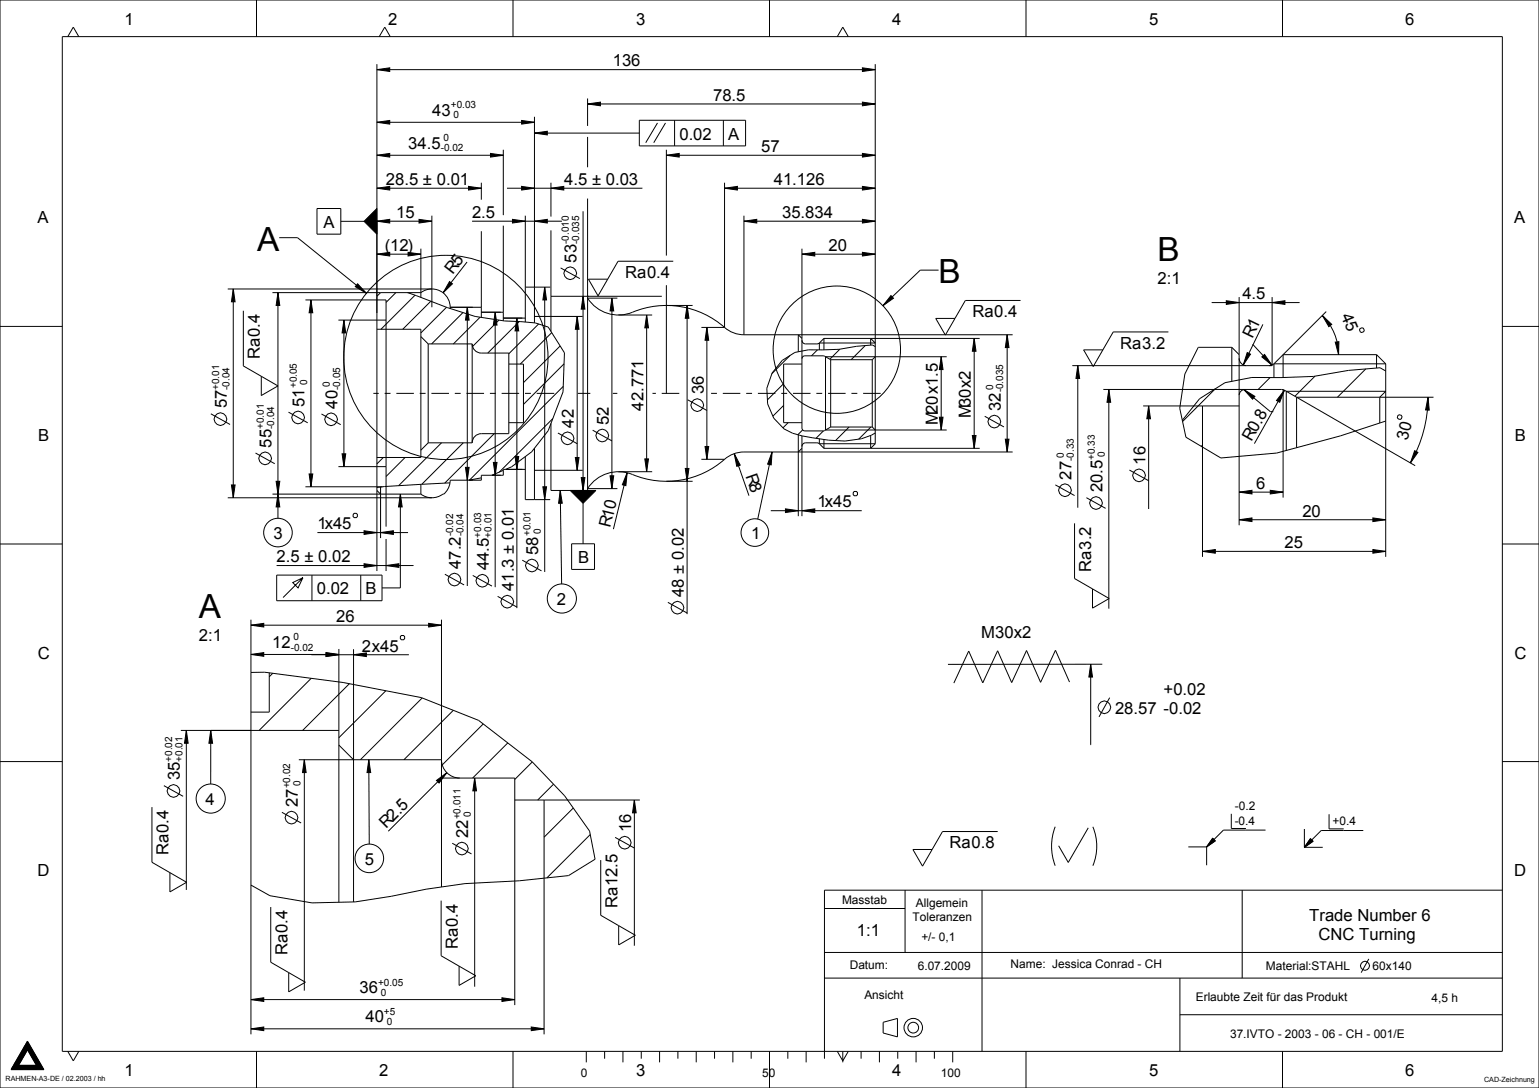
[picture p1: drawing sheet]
<svg xmlns="http://www.w3.org/2000/svg" width="420mm" height="297mm" viewBox="0 0 420 297" stroke-linecap="round" stroke-linejoin="round" font-family="sans-serif">
<g fill="#000">
<path d="M102.9 19l3.5-.5v1zM235.4 18.5l3.5 .5-3.5 .5zM102.9 33.4l3.5-.5v1zM142.4 32.9l3.5 .5-3.5 .5zM145.9 36.3l3.5-.5v1zM160.4 28.4l3.5-.5v1zM235.4 27.9l3.5 .5-3.5 .5zM102.9 51.4l3.5-.5v1zM102.9 42.4l3.5-.5v1zM127.9 50.9l3.5 .5-3.5 .5zM133.9 41.9l3.5 .5-3.5 .5zM142.4 50.9l3.5 .5-3.5 .5z"/>
<path d="M150.4 51.4l3.5-.5v1zM181.9 42.4l3.5-.5v1zM197.7 51.4l3.5-.5v1zM235.4 50.9l3.5 .5-3.5 .5zM235.4 41.9l3.5 .5-3.5 .5zM63.7 78.9l.5 3.5h-1zM75.9 79.9l.5 3.5h-1zM102.9 69.4l3.5-.5v1zM102.9 60.4l3.5-.5v1zM111.4 68.9l3.5 .5-3.5 .5zM114.4 59.9l3.5 .5-3.5 .5zM122.7 76.9l.8 .6-2.6 2.4z"/>
<path d="M139.9 59.9l3.5 .5-3.5 .5zM145.9 60.4l3.5-.5v1zM148.7 78.4l.5 3.5h-1zM203 60.4l3.5-.5v1zM218.9 69.4l3.5-.5v1zM235.4 59.9l3.5 .5-3.5 .5zM235.4 68.9l3.5 .5-3.5 .5zM84.9 81.9l.5 3.5h-1zM93.9 87.4l.5 3.5h-1zM127.5 83.9l.5 3.5h-1zM135.1 85.2l.5 3.5h-1zM141.1 86.8l.5 3.5h-1z"/>
<path d="M157.5 86.4l.5 3.5h-1zM159.1 80.9l.5 3.5h-1zM167 81.4l.5 3.5h-1zM176.5 86l.5 3.5h-1zM187.5 83.4l.5 3.5h-1zM192.9 89.4l.5 3.5h-1zM256.9 97.4l.5 3.5h-1zM265.9 92.4l.5 3.5h-1zM274.9 91.4l.5 3.5h-1zM294.1 99.8l.5 3.5h-1zM334.7 82.1l3.5 .5-3.5 .5zM340.4 96.2l.9 .5-2 2.9z"/>
<path d="M347.2 82.6l3.5-.5v1zM360.9 86.1l2.5 2.4-.8 .7zM364.4 93.4l1-.1-.1 3.5zM256.4 113.9h1l-.5 3.5zM302.6 106.3l.5 3.5h-1zM313.5 110.8l.5 3.5h-1zM350.5 106.5l-1.3 3.3-.8-.5zM389.7 108.4l.3 3.6-1-.1zM63.2 132.4h1l-.5 3.5zM75.4 131.4h1l-.5 3.5zM84.4 129.4h1l-.5 3.5zM93.4 123.9h1l-.5 3.5z"/>
<path d="M109.3 134.9l.5 3.5h-1zM127 127.6h1l-.5 3.5zM134.6 126.2h1l-.5 3.5zM140.6 124.6h1l-.5 3.5zM148.2 132.9h1l-.5 3.5zM155.6 133.9h7l-3.5 3.5zM157 124.9h1l-.5 3.5zM158.6 130.4h1l-.5 3.5zM166.5 129.9h1l-.5 3.5zM171.1 129.1l-.3 3.5-1-.3zM176 125.3h1l-.5 3.5zM187 127.9h1l-.5 3.5z"/>
<path d="M192.4 121.9h1l-.5 3.5zM200.4 123.8l1.6 3.2-.9 .3zM214.4 138.9l3.5 .5-3.5 .5zM218.9 139.4l3.5-.5v1zM265.4 118.9h1l-.5 3.5zM274.4 119.9h1l-.5 3.5zM338.2 134.3l3.5-.5v1zM346.7 133.8l3.5 .5-3.5 .5zM386.1 123l.9 .5-2.1 2.9zM99.4 144.9l3.5 .5-3.5 .5zM99.4 153.9l3.5 .5-3.5 .5zM103.9 145.4l3.5-.5v1z"/>
<path d="M105.4 154.4l3.5-.5v1zM328.2 150.5l3.5-.5v1zM338.2 141.9l3.5-.5v1zM374.7 141.4l3.5 .5-3.5 .5zM374.7 150l3.5 .5-3.5 .5zM68.5 178.7l3.5-.5v1zM68.5 170.7l3.5-.5v1zM89 178.2l3.5 .5-3.5 .5zM96.5 178.7l3.5-.5v1zM117 170.2l3.5 .5-3.5 .5zM50.9 199.4l.4 3.5h-1zM83.1 207.4l.5 3.5h-1z"/>
<path d="M119.1 213l2.8-2.1-2.1 2.9zM129.5 212.4l.5 3.5h-1zM173.1 218.4l.5 3.5h-1zM330.9 228.8l.7 .7-2.3 1.7zM357.6 228.9l.7 .8-2.3 1.6zM68.5 272.9l3.5-.5v1zM137 272.4l3.5 .5-3.5 .5zM68.5 280.8l3.5-.5v1zM145 280.3l3.5 .5-3.5 .5z"/>
</g>
<g fill="none" stroke="#000" stroke-width=".27">
<path d="M0 0h420v297h-420zM70 0v10M140 0v10M210 0v10M280 0v10M350 0v10M17 10h393v277h-393zM18.5 10l1.5-2.6 1.5 2.6M102.9 19l3.5-.5v1zM102.9 17.5v138.4M102.9 19h136M103.5 10l1.5-2.6 1.5 2.6"/>
<path d="M228.5 10l1.5-2.6 1.5 2.6M235.4 18.5l3.5 .5-3.5 .5zM238.9 17.5v103.6M102.9 33.4l3.5-.5v1zM102.9 33.4h43M142.4 32.9l3.5 .5-3.5 .5zM145.9 36.3l3.5-.5v1zM145.9 31.9v56.2M145.9 36.3h28.6M160.4 28.4l3.5-.5v1zM160.4 26.9v7.5M160.4 37.4v8.3"/>
<path d="M160.4 28.4h78.5M174.5 32.8h29v7h-29zM179.4 33.6l-3.2 5.4M181.6 33.6l-3.2 5.4M184.1 32.8v7M197.4 32.8v7M235.4 27.9l3.5 .5-3.5 .5zM102.9 51.4l3.5-.5v1zM102.9 42.4l3.5-.5v1zM102.9 51.4h28.5M102.9 42.4h34.5M114.4 59.9l3.5 .5-3.5 .5z"/>
<path d="M117.9 58.9v25M127.9 50.9l3.5 .5-3.5 .5zM131.4 49.9v4.6M133.9 41.9l3.5 .5-3.5 .5zM137.4 40.9v17.8M138.4 51.4h36.9M139.9 59.9l3.5 .5-3.5 .5zM142.4 50.9l3.5 .5-3.5 .5zM143.4 58.9v29M150.4 51.4l3.5-.5v1zM150.4 49.9v9.2M159.1 57.7v76.2"/>
<path d="M160.4 54.2v79.7M181.9 42.4l3.5-.5v1zM181.9 40.9v28.9M181.9 42.4h57M197.7 51.4l3.5-.5v1zM197.7 49.9v39.5M197.7 51.4h41.2M203 58.9v32.5M235.4 41.9l3.5 .5-3.5 .5zM235.4 59.9l3.5 .5-3.5 .5zM235.4 50.9l3.5 .5-3.5 .5zM62.2 78.9h55.7"/>
<path d="M63.7 78.9l.5 3.5h-1zM63.7 78.9v57M74.4 79.9h40.5a5 5 0 0 1 6 0M75.9 79.9l.5 3.5h-1zM75.9 79.9v55M102.9 69.4l3.5-.5v1zM102.9 60.4l3.5-.5v1zM102.9 69.4h12M102.9 60.4h15M103.9 79.9l-1 1M108 79.9l-2.6 2.7M111.2 79.9l10.8 4.1 7.7 2.4 8 1.2 8.4 .5 3.5 1.2 4.4 7-.3 10.7-4.1 10.6-4.5 5.8-5.5 4-1.6 .7"/>
<path d="M111.4 68.9l3.5 .5-3.5 .5zM114.9 67.9v13.3M122.7 76.9l.8 .6-2.6 2.4zM127.5 71.5l-6.6 8.4M128.8 60.4h24.6M131.4 63.1v20.8M137.4 61.6v23.6M143.4 78.4h6.8M145.9 60.4l3.5-.5v1zM148.7 78.4l.5 3.5h-1zM148.7 78.4v77.7M150.4 62.9v27.6"/>
<path d="M153 73.1l5.2 3M181.9 77.8v29.6M183.7 71.3h-15l-5.5 9.5-2.6-4.6h5.2M203 60.4l3.5-.5v1zM203 60.4h35.9M218.9 69.4l3.5-.5v1zM218.9 67.9v48.9a.8 .8 0 0 0 .8 .8h5.1l1.9-1M218.9 69.4h20M235.4 68.9l3.5 .5-3.5 .5zM0 89.1h17M66.4 84.8v15.1l9.5 5.4-4.6 2.7v-5.3M83.4 81.9h22v61.9"/>
<path d="M84.9 81.9l.5 3.5h-1zM84.9 81.9v51M92.4 87.4h13M93.9 87.4l.5 3.5h-1zM93.9 87.4v40M102.9 89.9h12v35h-12M113.3 80.6l-9.3 9.3M114.9 91.9l2 2M116.9 93.9v27M116.9 93.9h12M117.6 82.2l-7.7 7.7M121.9 83.9l-7 7"/>
<path d="M122.9 83.9h6.1M126.3 85.3l-8.5 8.6M127.5 83.9l.5 3.5h-1zM127.5 83.9v76.1M128.9 93.9a2.5 2.5 0 0 0 2.5 2.5h7.5v22h-7.5a2.5 2.5 0 0 0-2.5 2.5M128.9 93.9v27M131 86.6l-7.3 7.3M131.4 85.2h5.2M135.1 85.2l.5 3.5h-1zM135.1 85.2v75.1M136.2 87.4l-7.2 7.2M137.4 86.8h5.2"/>
<path d="M138.9 99.4h4v16h-4M141.1 86.8l.5 3.5h-1zM141.1 86.8v79.2M141.7 87.8l-8.6 8.6M145.9 86.4h13.1M147 88.4l-8.1 8.2M150.4 80.9h30.2M150.6 90.8l-8.6 8.6M152.9 94.4l-10 10.1M153.9 99.3l-11 11.1M157.5 86.4l.5 3.5h-1zM157.5 86.4v42"/>
<path d="M159.1 80.9l.5 3.5h-1zM167 81.4l.5 3.5h-1zM167 81.4v52M168.5 81.4h-8.1a10 10 0 0 0 12.2 3.8 24 24 0 0 1 25.1 4.2M168.8 86h9.2M176.5 86l.5 3.5h-1zM176.5 86v42.8M181.9 83.4h7.1M187.5 83.4l.5 3.5h-1zM187.5 83.4v84.2M191.4 89.4h6.3M192.9 89.4l.5 3.5h-1z"/>
<path d="M192.9 89.4v36M197.7 89.4a8 8 0 0 0 5.3 2M203 91.4h73.4M215.6 97l-4.9 5M218.9 92.4l-1-1v4.6M218.9 97.9a.8 .8 0 0 1 .8-.8l5.1 .1 1.9 1M218.9 99.4h-5v16h5M223.1 95.5l-1.6 1.6M224.9 92.4l-1.7 1.4-3.3 .1a1 1 0 0 1-1-1M224.9 92.4h42.5M224.9 92.4v3.1M226.7 98.2h11.3"/>
<path d="M226.7 98.2v18.4M229.2 95.3l-2.7 2.8M236.1 94.3l-3.8 3.9M237.6 94.2v-1.8l1.3 1.2h-15.3v1.9M238 98.2v18.4M238.9 94.6l-.8-.4-4.3 .3-4.8 .9-8.4 .1a12.1 12.1 0 0 0-10.8 8.5 12.1 12.1 0 0 0 4.2 13.1l2.3 1.2a58.1 58.1 0 0 0 14.3 2.1l4.5-.6 2.7-1 1.1-.6M238.9 97.4l-.9 .8M256.9 97.4l.5 3.5h-1zM256.9 97.4v20M258.4 97.4h-33.1v20h33.1M265.9 92.4l.5 3.5h-1zM265.9 92.4v30"/>
<path d="M274.9 91.4l.5 3.5h-1zM274.9 91.4v32M278.5 82h-15.1l-5.4 9.5-2.6-4.6h5.2M294.1 99.8l.5 3.5h-1zM294.1 99.8v38.8M318.9 90.6h-15.1l-5.5 9.5-2.6-4.6h5.3M330.7 82.6h24M334.7 82.1l3.5 .5-3.5 .5zM336.2 94.8h-9.2l-3.7 7.3-1.3 9.3 1.6 8 9.6 5.6 15.2-1.3 17.4-4.7 12.4-4.1M336.2 94.8v9.3M336.2 94.8l2 2M338.2 97.8a2 2 0 0 0 2 2"/>
<path d="M338.2 81.1v62.3M340.4 96.2l.9 .5-2 2.9zM344.7 88.5l-5.4 11.1M347.2 82.6l3.5-.5v1zM347.2 81.1v18.7h-54.6M360.9 86.1l2.5 2.4-.8 .7zM360.9 86.1a15.1 15.1 0 0 1 4.4 10.7M361.9 85.1l-14.1 14.1-.7 .5-.8 .1M364.4 93.4l1-.1-.1 3.5zM371.2 89.7l.5-.2 .4 .1 .2 .6-.1 .3-.6 .3-.4-.2-.2-.5zM375.7 96.8h-25.5v6.3M375.7 96.8l2.5 2.5"/>
<path d="M375.7 96.8v3.7M378.2 99.3h-30.5v3.8M378.2 99.3v52.7M410 89.1h10M57.5 113l5.3 2.9M78.7 112.5l5.3 2.9M87.7 113l5.3 2.9M134.9 118.4l-13.5 13.5M150.4 115.6v18.3h10.2M150.9 114.3l-14.6 14.6M152.3 118.2l5.2 2.9M153.7 105.5l-25.5 25.5"/>
<path d="M161.7 117.4l5.3 3M187.7 109.1l5.2 2.9M213.9 104.7l-4.5 4.5M213.9 110.7l-3 2.9M215.1 115.4l-1.4 1.4M217.9 118.7v22.2M218.9 119v21.9M219.1 117.4l-1.4 1.3M223.6 119.8v1.3h15.3M224.7 117.6l-2 2M224.9 120v2.4M226.7 116.6h11.3"/>
<path d="M231.7 116.6l-3.7 3.7M237.6 118.9v3.5l1.3-1.3M237.7 116.6l-3.4 3.3M238 116.6l.9 .8M256.4 113.9h1l-.5 3.5zM265.4 118.9h1l-.5 3.5zM268.7 113.6l5.3 2.9M274.4 119.9h1l-.5 3.5zM301.1 106.3h48.6l.8 .2M302.6 106.3l.5 3.5h-1zM302.6 106.3v59.9M312 110.8h26.2"/>
<path d="M313.5 110.8l.5 3.5h-1zM313.5 110.8v28.2M328.2 110.8v41.2M331.7 106.1l-9 9M339.8 106.3a1.6 1.6 0 0 0-1.6 1.6M346.6 103.1l-3.2 3.2M350.2 106.3v29.5M350.5 106.5l-1.3 3.3-.8-.5zM350.5 106.5l-8.2 14.6M350.5 106.5l35.7 20.6M358.9 102.7l-5.5 5.5M372.7 100.7l-7.7 7.7"/>
<path d="M376.5 115.5v-7.1l1.7-1.6h-27.2v16.2M378.2 101.3l-1.6-.9-8.6 .7-9.5 1.7-8.9 .3-8-.1-7.3 1.5-6.9 4.3-4.7 5.9M381.5 113.4l.3-.2 .6 .2 .2 .3-.1 .6-.4 .2-.6-.2-.2-.3zM389.7 108.4l.3 3.6-1-.1zM389.7 108.4a35.9 35.9 0 0 1-4.8 18M391.2 108.4h-37.4v13.8M62.2 135.9h55.7M63.2 132.4h1l-.5 3.5zM69.7 123.7l5.3 2.9M74.4 134.9h40.5M75.4 131.4h1l-.5 3.5zM83.4 132.9h21"/>
<path d="M84.4 129.4h1l-.5 3.5zM92.4 127.4h13M93.4 123.9h1l-.5 3.5zM102.9 133.9l1 1M103.9 132.9v14M104.6 124.9l-1.7 1.7M109.3 134.9l.5 3.5h-1zM109.3 134.9v25.6h-5M110.5 124.9l-5.1 5.2M114.9 134.9a5 5 0 0 0 6 0h.2M114.9 132.2v2.7M116.9 120.9l-2 2"/>
<path d="M116.9 120.9h12M120.5 120.9l-11.7 11.7M126.4 120.9l-11.3 11.3M127 127.6h1l-.5 3.5zM129 131.1h-6.1l-.1 .7-19.9 1.3M134.6 126.2h1l-.5 3.5zM136.6 129.7h-5.2v.7l-3.5 .7M140.6 124.6h1l-.5 3.5zM142.6 128.1h-5.2v.3l-3.2 1.3M143.4 124.6v11.8h6.8M145.9 122.4v14M145.9 128.4h13.1"/>
<path d="M148.2 132.9h1l-.5 3.5zM155.6 133.9h7l-3.5 3.5zM157 124.9h1l-.5 3.5zM158.6 130.4h1l-.5 3.5zM159.1 137.4v11M166.5 129.9h1l-.5 3.5zM168.8 128.8h9.2M171.1 129.1l-.3 3.5-1-.3zM171.1 129.1l-3.7 15.3M176 125.3h1l-.5 3.5zM181.9 131.4h7.1M187 127.9h1l-.5 3.5z"/>
<path d="M191.4 125.4h6.3M192.4 121.9h1l-.5 3.5zM197.7 125.4a24.3 24.3 0 0 1-26.2 3.7 10 10 0 0 0-11.1 4.3h8.1M200.4 123.8l1.6 3.2-.9 .3zM200.4 123.8l4 11.5M210.4 139.4h24.8M214.4 138.9l3.5 .5-3.5 .5zM218.9 121.9a1 1 0 0 1 1-1h3.3l1.7 1.5M218.9 122.4l-1 1M218.9 139.4l3.5-.5v1zM224.9 122.4h42.5M232.8 134.4l.3-.2h.6l.3 .2v.6l-.3 .3h-.6l-.3-.3z"/>
<path d="M276.4 123.4h-73.4a8 8 0 0 0-5.3 2M288 132.4l5.3 2.9M296.5 135.9l5.2 2.9M308.2 128.3l5.3 2.9M328.2 121.5l-.4 .3M338.2 134.3l3.5-.5v1zM338.2 134.3h12M346.7 133.8l3.5 .5-3.5 .5zM386.1 123l.9 .5-2.1 2.9zM0 148.5h17M75.5 154.4h37.4M75.5 157h28.8v7h-28.8z"/>
<path d="M82.7 157.7l-2.8 1.3 1.4 1.5 1.4-2.8-5.4 5.4M85.1 157v7M86.6 145.4h24.8M96.7 140.1h.5l.3 .3v.6l-.3 .3h-.5l-.3-.3v-.6zM98.4 157v7M99.4 144.9l3.5 .5-3.5 .5zM99.4 153.9l3.5 .5-3.5 .5zM103.9 145.4l3.5-.5v1zM105.4 154.4l3.5-.5v1zM105.4 147.1v8.8M121.4 156.8l5.3 2.9M129 157.1l5.3 2.9"/>
<path d="M142.5 152.9l5.3 2.9M156 148.4h6.2v7h-6.2zM293.2 142.9v15l9.5 5.5-4.6 2.6v-5.2M328.2 150.5l3.5-.5v1zM328.2 150.5h50M338.2 141.9l3.5-.5v1zM338.2 141.9h40M374.7 141.4l3.5 .5-3.5 .5zM374.7 150l3.5 .5-3.5 .5zM410 148.5h10M68.5 178.7l3.5-.5v1zM68.5 170.7l3.5-.5v1z"/>
<path d="M68.5 169.2v113.1M68.5 178.7h24M68.5 170.7h52M85 178.7h26.6M89 178.2l3.5 .5-3.5 .5zM92.5 177.2v69.1M96.5 178.7l3.5-.5v1zM96.5 177.2v69M109.3 173.8l.2-.3h.6l.3 .3v.6l-.3 .2h-.6l-.2-.2zM117 170.2l3.5 .5-3.5 .5zM120.5 169.2v72.9M135.8 162.8l5.3 2.9"/>
<path d="M182.3 164.4l5.2 2.9M49.4 199.4h43.1M50.9 199.4l.4 3.5h-1zM50.9 199.4v43.5M68.5 183.6l3.7-.1 21.4 2.8 21.4 4.1 15.6 6.2 14.6 11.3 8.9 9.3 6.8 9.7 1.5 7.7-7.2 4.4-13.5 1.4-14.8 .8-10.6 1.5-9.5 2-9.8 1.5-11.9 .3-11.4-2-5.2-2.9M73.5 183.7v10.7h-5M74.4 183.8l-.9 .9M84.9 185.2l-14.2 14.2M95.3 186.6l-12.7 12.8M105.3 188.6l-12.8 12.8M115.2 190.5l-16.9 16.9M123.7 193.9l-13.5 13.5"/>
<path d="M131.9 197.6l-11.2 11.2M291.9 186.2l-3.9-8.7-4 8.8-3.9-8.7-4 8.7-3.8-8.6-4.1 8.7-3.8-8.7-4.1 8.8M300.8 181.3l-42.1 .1M0 207.9h17M44.7 214.5l5.3 2.9M81.6 207.4h38.9a5 5 0 0 0 5 5M83.1 207.4l.5 3.5h-1zM83.1 207.4v63M92.5 203.4l4 4M119.1 213l2.8-2.1-2.1 2.9zM120.5 212.4h20v62M121.9 210.9l-15.9 16"/>
<path d="M129.5 212.4l.5 3.5h-1zM129.5 212.4v56.9M138.6 202.8l-9.6 9.6M140.5 218.4h34.1M145.3 208l-4.8 4.8M148.5 218.4v63.9M151.1 214.1l-4.4 4.3M173.1 218.4l.5 3.5h-1zM173.1 218.4v39.8M410 207.9h10M41.5 220.3v15.1l9.4 5.4-4.5 2.7v-5.3M76.9 221.7l5.3 3"/>
<path d="M123.4 230.2l5.3 2.9M156.4 220.6l-7.9 7.9M161.1 227.8l-11.8 11.8M163.9 234.8v15.1l9.5 5.4-4.6 2.6v-5.2M167.9 228.6l5.2 2.9M272.3 227h-15.1l-5.4 9.4-2.7-4.5h5.3M288 225.7a14.8 14.8 0 0 0 0 10.6M297 226l-5.5 9.4-2.6-4.5M298.2 225.7a13.8 13.8 0 0 1 0 10.6M324.3 231.2h5M329.3 231.2v5M330.9 228.8l.7 .7-2.3 1.7z"/>
<path d="M336 222.2v4h4M345.4 226.6h-11.5l-4.6 4.6M356 231.3h5M356 226.3v5M357.6 228.9l.7 .8-2.3 1.6zM362.7 222.3v4h4M372 226.7h-11.4l-4.6 4.6M73.9 247.6v15.1l4.9 2.8M120.4 245.8v15.1l9.4 5.5-4.5 2.6v-5.3M225 260h185M225 248h22M247 243v17"/>
<path d="M268 243v44M339 243v24M410 243h-185v46M68.5 272.9l3.5-.5v1zM68.5 272.9h72M78.8 265.5l4.5 2.6-4.5 2.7zM137 272.4l3.5 .5-3.5 .5zM225 267h185M241 279.1l3.9-1.1v5l-3.9-1zM322 277h88M322 267v20M373.6 261.8l-2.1 3.7"/>
<path d="M5.1 290.8l-1.2 1.2M5.2 290.6l-1.4 1.4M5.3 290.8l-1.2 1.2M5.4 290.3l-1.7 1.7M5.4 290.8l-1.2 1.2M5.6 290l-2.1 2M5.6 290.8l-1.2 1.2M5.7 290.8l-1.2 1.2M5.8 289.6l-2.4 2.4M5.9 290.8l-1.2 1.2M5.9 289.3l-2.7 2.7M6 290.8l-1.2 1.2"/>
<path d="M6.1 290.8l-1.2 1.2M6.1 289l-3 3M6.3 290.8l-1.2 1.2M6.3 288.6l-3.2 3.3M6.4 290.8l-1.2 1.2M6.5 288.3l-3.3 3.3M6.6 290.8l-1.2 1.2M6.7 290.8l-1.2 1.2M6.7 288l-3.3 3.2M6.8 290.8l-1.2 1.2M6.9 287.6l-3.3 3.3M7 290.8l-1.2 1.2"/>
<path d="M7.1 287.3l-3.3 3.3M7.1 290.8l-1.2 1.2M7.3 290.8l-1.2 1.2M7.3 287l-3.3 3.2M7.4 290.8l-1.2 1.2M7.5 286.6l2.4 4.2h-4.8zM7.5 284.2l4.5 7.8h-9zM7.6 284.3l-.3 .2M7.6 290.8l-1.2 1.2M7.6 284.4l-.5 .5M7.7 284.5l-.8 .7M7.7 290.8l-1.2 1.2"/>
<path d="M7.7 284.6l-1 .9M7.8 284.7l-1.3 1.2M7.8 284.7l-1.5 1.5M7.8 290.8l-1.2 1.2M7.9 284.8l-1.8 1.7M7.9 284.9l-1.9 2M8 285l-2.2 2.2M8 290.8l-1.2 1.2M8 285.1l-2.4 2.5M8.1 285.2l-2.7 2.7M8.1 290.8l-1.2 1.2M8.1 285.3l-2.9 2.9"/>
<path d="M8.2 285.4l-3.2 3.2M8.2 285.5l-3.4 3.4M8.3 290.8l-1.2 1.2M8.3 285.6l-3.7 3.6M8.3 285.6l-3.9 4M8.4 285.7l-4.2 4.2M8.4 290.8l-1.2 1.2M8.4 285.8l-.8 .9M8.5 285.9l-.9 .9M8.5 286l-.8 .9M8.5 290.8l-1.2 1.2M8.6 286.1l-.9 .9"/>
<path d="M8.6 286.2l-.8 .9M8.7 290.8l-1.2 1.2M8.7 286.3l-.9 .8M8.7 286.4l-.8 .8M8.8 286.4l-.9 .9M8.8 290.8l-1.2 1.2M8.8 286.5l-.8 .9M8.9 286.6l-.9 .9M8.9 286.7l-.8 .9M9 290.8l-1.2 1.2M9 286.8l-.9 .9M9.1 286.9l-.9 .9"/>
<path d="M9.1 287l-.9 .9M9.1 290.8l-1.2 1.2M9.2 287.1l-.9 .9M9.2 287.2l-.9 .8M9.2 290.8l-1.2 1.2M9.3 287.3l-.9 .8M9.3 287.3l-.9 .9M9.4 287.4l-.9 .9M9.4 290.8l-1.2 1.2M9.4 287.5l-.9 .9M9.5 287.6l-.9 .9M9.5 287.7l-.9 .9"/>
<path d="M9.5 290.8l-1.2 1.2M9.6 287.8l-.9 .9M9.6 287.9l-.9 .9M9.7 290.8l-1.2 1.2M9.7 288l-.9 .8M9.7 288.1l-.9 .8M9.8 288.2l-.9 .8M9.8 290.8l-1.2 1.2M9.8 288.2l-.8 .9M9.9 288.3l-.9 .9M9.9 288.4l-.8 .9M10 288.5l-.9 .9"/>
<path d="M10 288.6l-.8 .9M10.1 288.7l-.9 .9M10.1 288.8l-.8 .9M10.2 288.9l-.9 .8M10.2 289l-.8 .8M10.3 289l-.9 .9M10.3 289.1l-.8 .9M10.4 289.2l-.9 .9M10.5 289.3l-.9 .9M10.5 289.4l-.9 .9M10.6 289.5l-.9 .9M10.6 289.6l-.9 .9"/>
<path d="M10.7 289.7l-.9 .9M10.7 289.8l-.9 .8M10.8 289.9l-.9 .8M10.8 289.9l-2 2.1M10.9 290l-2 2M10.9 290.1l-1.9 1.9M11 290.2l-1.8 1.8M11 290.3l-1.7 1.7M11.1 290.4l-1.6 1.6M11.1 290.5l-1.5 1.5M11.2 290.6l-1.5 1.4M11.2 290.7l-1.3 1.3"/>
<path d="M11.3 290.8l-1.3 1.2M11.3 290.8l-1.1 1.2M11.4 290.9l-1.1 1.1M11.4 291l-.9 1M11.5 291.1l-.9 .9M11.5 291.2l-.8 .8M11.6 291.3l-.7 .7M11.6 291.4l-.6 .6M11.7 291.5l-.5 .5M11.7 291.6l-.4 .4M11.8 291.6l-.4 .4M11.8 291.7l-.2 .3"/>
<path d="M11.9 291.8l-.2 .2M12 291.9l-.1 .1M18.5 287l1.5 2.6 1.5-2.6M68.5 280.8l3.5-.5v1zM68.5 280.8h80M70 287v10M140 287v10M145 280.3l3.5 .5-3.5 .5zM160 287v3M165 287v2M170 287v3M175 287v2"/>
<path d="M180 287v3M185 287v2M190 287v3M195 287v2M200 287v3M205 287v2M210 287v10M215 287v2M220 287v3M228.5 287l1.5 2.6 1.5-2.6M230 287v3M235 287v2"/>
<path d="M240 287v3M245 287v2M250 287v3M255 287v2M260 287v3M280 287v10M350 287v10"/>
<circle cx="155.6" cy="74.6" r="1.72"/>
<circle cx="121.7" cy="97.6" r="27.9"/>
<circle cx="228.4" cy="95.5" r="17.4"/>
<circle cx="60.2" cy="114.4" r="1.72"/>
<circle cx="81.4" cy="114" r="1.72"/>
<circle cx="90.4" cy="114.5" r="1.72"/>
<circle cx="154.9" cy="119.7" r="1.72"/>
<circle cx="164.4" cy="118.9" r="1.72"/>
<circle cx="190.3" cy="110.6" r="1.72"/>
<circle cx="271.4" cy="115.1" r="1.72"/>
<circle cx="72.4" cy="125.2" r="1.72"/>
<circle cx="290.6" cy="133.9" r="1.72"/>
<circle cx="299.1" cy="137.3" r="1.72"/>
<circle cx="310.8" cy="129.8" r="1.72"/>
<circle cx="124" cy="158.2" r="1.72"/>
<circle cx="131.6" cy="158.6" r="1.72"/>
<circle cx="145.2" cy="154.4" r="1.72"/>
<circle cx="138.4" cy="164.3" r="1.72"/>
<circle cx="184.9" cy="165.9" r="1.72"/>
<circle cx="47.4" cy="216" r="1.72"/>
<circle cx="79.6" cy="223.2" r="1.72"/>
<circle cx="126" cy="231.7" r="1.72"/>
<circle cx="170.5" cy="230.1" r="1.72"/>
<circle cx="372.5" cy="263.6" r="1.23"/>
<circle cx="249.2" cy="280.5" r="1.46"/>
<circle cx="249.2" cy="280.5" r="2.52"/>
</g>
<!-- layer: 0_P_AXIS -->
<path d="M151.8 107.4h-49.9M161.6 107.4h-3.9M169 107.4h-1.8M185.9 107.4h-7.8M240.9 107.4h-48.3" fill="none" stroke="#000" stroke-width=".27" stroke-dasharray="1.6 1.6 4.8 1.6" stroke-dashoffset="2.7" stroke-linecap="butt"/>
<!-- layer: 1_AXES -->
<path d="M120.9 79.9l.9 .9 .7 1.1 .4 2M122.9 83.9v.3M122.9 83.9h8.5v2.7M131.4 85.2h6v2.4M137.4 86.8h6M122.8 131.8l-.6 1.7-1.1 1.4M131.4 130.4v.7h-3.5M137.4 128.4v1.3h-3.2M138 128.1h5.4" fill="none" stroke="#000" stroke-width=".27"/>
<!-- layer: 1_NOTES -->
<path d="M97.6 77.5l2.4 2.6-3-1.9zM243.1 80.7l.7 .7-2.8 2.1zM344.4 97.4l.7-.7 2 3zM339.5 106.3l3 1.9-.7 .8zM75.9 134.9l.5 3.5h-1zM152.9 133.9l.5 3.5h-1zM210.7 123.4l-.2 3.5-1-.2zM57.5 199.4l.5 3.5h-1zM297.7 181.3l.5 3.5h-1zM100.6 207.4l.6 3.5h-1z" fill="#000"/>
<g fill="none" stroke="#000" stroke-width=".27">
<path d="M76.2 64.9h5l18.8 15.2M97.6 77.5l2.4 2.6-3-1.9zM256.1 73.7h-5l-10.1 9.8M243.1 80.7l.7 .7-2.8 2.1zM341.8 94.1l5.3 5.6M344.4 97.4l.7-.7 2 3zM339.5 106.3l3 1.9-.7 .8zM339.5 106.3l7.2 6.1h.8M75.9 134.9l.5 3.5h-1zM75.9 134.9v6.6M152.9 133.9l.5 3.5h-1zM152.9 133.9l.4 25.5"/>
<path d="M210.7 123.4l-.2 3.5-1-.2zM210.7 123.4l-3.9 18.3M57.5 199.4l.5 3.5h-1zM68.5 199.4h-11v14.6M297.7 181.3l.5 3.5h-1zM297.7 181.3v22M302.8 190.4l-2.9 5.3M100.6 207.4l.6 3.5h-1zM100.6 207.4l.2 23"/>
<circle cx="75.9" cy="145.4" r="3.9"/>
<circle cx="206" cy="145.4" r="3.8"/>
<circle cx="153.3" cy="163.4" r="4"/>
<circle cx="301.4" cy="193.1" r="1.72"/>
<circle cx="57.5" cy="218" r="4"/>
<circle cx="100.8" cy="234.3" r="3.9"/>
</g>
<!-- layer: 1_PLANES -->
<path d="M102.9 56.9v7l-3.5-3.5z" fill="#000"/>
<path d="M86.5 56.9h6.5v7h-6.5zM102.9 56.9v7l-3.5-3.5zM93 60.4h6.4M102.9 60.4v25" fill="none" stroke="#000" stroke-width=".27"/>
<g font-size="9.1">
<text x="70.2" y="68.4">A</text>
<text x="315.9" y="71.3">B</text>
<text x="256.1" y="77.2">B</text>
<text x="54.2" y="168.8">A</text>
</g>
<g font-size="4.6">
<text x="123.6" y="75.1" transform="rotate(-52 123.6 75.1)">R5</text>
<text x="341.8" y="92.4" transform="rotate(-64 341.8 92.4)">R1</text>
<text x="341.6" y="120.7" transform="rotate(-61 341.6 120.7)">R0.8</text>
<text x="384.1" y="120.5" transform="rotate(-75 384.1 120.5)">30</text>
<text x="203.4" y="129.8" transform="rotate(71 203.4 129.8)">R8</text>
<text x="166.5" y="144.2" transform="rotate(-76 166.5 144.2)">R10</text>
</g>
<g font-size="4.5">
<text x="33.9" y="6.8">1</text>
<text x="106" y="6.8">2</text>
<text x="173.6" y="6.8">3</text>
<text x="243.5" y="6.8">4</text>
<text x="313.6" y="6.8">5</text>
<text x="383.5" y="6.8">6</text>
<text x="167.2" y="18.1">136</text>
<text x="194.6" y="27.5">78.5</text>
<text x="118" y="31.6">43</text>
<text x="111.4" y="40.6">34.5</text>
<text x="185.4" y="38.1">0.02</text>
<text x="198.7" y="38.1">A</text>
<text x="207.7" y="41.5">57</text>
<text x="105.3" y="50.5">28.5 ± 0.01</text>
<text x="154" y="50.5">4.5 ± 0.03</text>
<text x="211.2" y="50.5">41.126</text>
<text x="108.1" y="59.5">15</text>
<text x="128.8" y="59.5">2.5</text>
<text x="213.4" y="59.5">35.834</text>
<text x="10.2" y="60.9">A</text>
<text x="88.3" y="62.2">A</text>
<text x="413.2" y="60.9">A</text>
<text x="105" y="68.5">(12)</text>
<text x="157.4" y="71.7" transform="rotate(-90 157.4 71.7)">53</text>
<text x="226.1" y="68.5">20</text>
<text x="170.6" y="75.8">Ra0.4</text>
<text x="315.9" y="77.4">2:1</text>
<text x="339" y="81.7">4.5</text>
<text x="265.4" y="86.6">Ra0.4</text>
<text x="365.9" y="86.2" transform="rotate(67 365.9 86.2)">45</text>
<text x="305.7" y="95.1">Ra3.2</text>
<text x="70.9" y="98" transform="rotate(-90 70.9 98)">Ra0.4</text>
<text x="192" y="107.7" transform="rotate(-90 192 107.7)">36</text>
<text x="61.9" y="111.5" transform="rotate(-90 61.9 111.5)">57</text>
<text x="83.1" y="111" transform="rotate(-90 83.1 111)">51</text>
<text x="92.1" y="111.5" transform="rotate(-90 92.1 111.5)">40</text>
<text x="175.6" y="112.1" transform="rotate(-90 175.6 112.1)">42.771</text>
<text x="273.1" y="112.2" transform="rotate(-90 273.1 112.2)">32</text>
<text x="156.6" y="116.7" transform="rotate(-90 156.6 116.7)">42</text>
<text x="166.1" y="116" transform="rotate(-90 166.1 116)">52</text>
<text x="256" y="116.1" transform="rotate(-90 256 116.1)">M20x1.5</text>
<text x="265" y="114.1" transform="rotate(-90 265 114.1)">M30x2</text>
<text x="10.4" y="120.3">B</text>
<text x="74.1" y="122.2" transform="rotate(-90 74.1 122.2)">55</text>
<text x="413.4" y="120.3">B</text>
<text x="292.4" y="130.9" transform="rotate(-90 292.4 130.9)">27</text>
<text x="312.6" y="126.9" transform="rotate(-90 312.6 126.9)">16</text>
<text x="300.9" y="134.4" transform="rotate(-90 300.9 134.4)">20.5</text>
<text x="342.8" y="133.5">6</text>
<text x="223.1" y="138.5">1x45</text>
<text x="355.4" y="141">20</text>
<text x="74.6" y="147.1">3</text>
<text x="86.6" y="144.5">1x45</text>
<text x="205" y="147.1">1</text>
<text x="350.5" y="149.6">25</text>
<text x="75.5" y="153.5">2.5 ± 0.02</text>
<text x="125.8" y="155.3" transform="rotate(-90 125.8 155.3)">47.2</text>
<text x="133.4" y="155.6" transform="rotate(-90 133.4 155.6)">44.5</text>
<text x="146.9" y="151.5" transform="rotate(-90 146.9 151.5)">58</text>
<text x="157.7" y="153.7">B</text>
<text x="140.2" y="161.3" transform="rotate(-90 140.2 161.3)">41.3 ± 0.01</text>
<text x="297.8" y="156" transform="rotate(-90 297.8 156)">Ra3.2</text>
<text x="86.4" y="162.2">0.02</text>
<text x="99.8" y="162.2">B</text>
<text x="152" y="165.1">2</text>
<text x="186.6" y="163" transform="rotate(-90 186.6 163)">48 ± 0.02</text>
<text x="91.7" y="169.8">26</text>
<text x="10.3" y="180">C</text>
<text x="54.2" y="174.9">2:1</text>
<text x="74.3" y="176.9">12</text>
<text x="98.8" y="177.9">2x45</text>
<text x="267.8" y="174.1">M30x2</text>
<text x="413.3" y="180">C</text>
<text x="317.6" y="189.8">+0.02</text>
<text x="304.3" y="194.8">28.57 -0.02</text>
<text x="49.1" y="213" transform="rotate(-90 49.1 213)">35</text>
<text x="56.1" y="219.7">4</text>
<text x="81.3" y="220.3" transform="rotate(-90 81.3 220.3)">27</text>
<text x="105.3" y="226.3" transform="rotate(-45 105.3 226.3)">R2.5</text>
<text x="172.2" y="227.1" transform="rotate(-90 172.2 227.1)">16</text>
<text x="46" y="233.5" transform="rotate(-90 46 233.5)">Ra0.4</text>
<text x="127.8" y="228.7" transform="rotate(-90 127.8 228.7)">22</text>
<text x="259.1" y="231.5">Ra0.8</text>
<text x="10.2" y="239.1">D</text>
<text x="99.5" y="236.1">5</text>
<text x="413.2" y="239.1">D</text>
<text x="168.5" y="247.9" transform="rotate(-90 168.5 247.9)">Ra12.5</text>
<text x="357.3" y="251.5">Trade Number 6</text>
<text x="233.8" y="255.5">1:1</text>
<text x="359.8" y="256.7">CNC Turning</text>
<text x="78.4" y="260.8" transform="rotate(-90 78.4 260.8)">Ra0.4</text>
<text x="124.9" y="259" transform="rotate(-90 124.9 259)">Ra0.4</text>
<text x="98.1" y="271.1">36</text>
<text x="99.7" y="279.1">40</text>
<text x="33.9" y="293.8">1</text>
<text x="103.5" y="293.8">2</text>
<text x="173.6" y="293.8">3</text>
<text x="243.5" y="293.8">4</text>
<text x="313.6" y="293.8">5</text>
<text x="383.5" y="293.8">6</text>
</g>
<g font-size="3.3">
<text x="337" y="221.2">-0.2</text>
<text x="337" y="225.2">-0.4</text>
<text x="363.6" y="225.3">+0.4</text>
<text x="229.8" y="246.8">Masstab</text>
<text x="249" y="251.5">Toleranzen</text>
<text x="249.9" y="247.7">Allgemein</text>
<text x="251.4" y="257">+/- 0,1</text>
<text x="231.9" y="264.6">Datum:</text>
<text x="250.5" y="264.7">6.07.2009</text>
<text x="275.8" y="264.2">Name: Jessica Conrad - CH</text>
<text x="345.5" y="264.9">Material:STAHL</text>
<text x="374.6" y="264.9">60x140</text>
<text x="235.9" y="272.6">Ansicht</text>
<text x="326.3" y="273.4">Erlaubte Zeit für das Produkt</text>
<text x="390.7" y="273.5">4,5 h</text>
<text x="335.7" y="283.4">37.IVTO - 2003 - 06 - CH - 001/E</text>
<text x="158.5" y="294">0</text>
<text x="208" y="294">50</text>
<text x="256.8" y="294">100</text>
</g>
<g font-size="2.7">
<text x="123" y="29.5">+0.03</text>
<text x="123.8" y="32.3">0</text>
<text x="120.3" y="41.3">-0.02</text>
<text x="121" y="38.5">0</text>
<text x="155.3" y="66.6" transform="rotate(-90 155.3 66.6)">-0.010</text>
<text x="158.1" y="66.6" transform="rotate(-90 158.1 66.6)">-0.035</text>
<text x="59.8" y="106.4" transform="rotate(-90 59.8 106.4)">+0.01</text>
<text x="62.6" y="106.4" transform="rotate(-90 62.6 106.4)">-0.04</text>
<text x="81" y="106" transform="rotate(-90 81 106)">+0.05</text>
<text x="83.8" y="105.2" transform="rotate(-90 83.8 105.2)">0</text>
<text x="90" y="105.7" transform="rotate(-90 90 105.7)">0</text>
<text x="92.8" y="106.5" transform="rotate(-90 92.8 106.5)">-0.05</text>
<text x="271" y="106.4" transform="rotate(-90 271 106.4)">0</text>
<text x="273.8" y="107.1" transform="rotate(-90 273.8 107.1)">-0.035</text>
<text x="72" y="117.2" transform="rotate(-90 72 117.2)">+0.01</text>
<text x="74.8" y="117.2" transform="rotate(-90 74.8 117.2)">-0.04</text>
<text x="290.3" y="125.1" transform="rotate(-90 290.3 125.1)">0</text>
<text x="293.1" y="125.8" transform="rotate(-90 293.1 125.8)">-0.33</text>
<text x="298.8" y="125.5" transform="rotate(-90 298.8 125.5)">+0.33</text>
<text x="301.6" y="124.8" transform="rotate(-90 301.6 124.8)">0</text>
<text x="123.7" y="146.4" transform="rotate(-90 123.7 146.4)">-0.02</text>
<text x="126.5" y="146.4" transform="rotate(-90 126.5 146.4)">-0.04</text>
<text x="131.3" y="146.8" transform="rotate(-90 131.3 146.8)">+0.03</text>
<text x="134.1" y="146.8" transform="rotate(-90 134.1 146.8)">+0.01</text>
<text x="144.8" y="146.4" transform="rotate(-90 144.8 146.4)">+0.01</text>
<text x="147.6" y="145.6" transform="rotate(-90 147.6 145.6)">0</text>
<text x="79.3" y="177.6">-0.02</text>
<text x="80.1" y="174.8">0</text>
<text x="47" y="207.9" transform="rotate(-90 47 207.9)">+0.02</text>
<text x="49.8" y="207.9" transform="rotate(-90 49.8 207.9)">+0.01</text>
<text x="79.2" y="215.2" transform="rotate(-90 79.2 215.2)">+0.02</text>
<text x="82" y="214.5" transform="rotate(-90 82 214.5)">0</text>
<text x="125.7" y="223.7" transform="rotate(-90 125.7 223.7)">+0.011</text>
<text x="128.5" y="222.9" transform="rotate(-90 128.5 222.9)">0</text>
<text x="103.2" y="269">+0.05</text>
<text x="103.9" y="271.8">0</text>
<text x="104.8" y="277">+5</text>
<text x="105.5" y="279.8">0</text>
</g>
<g font-size="2">
<text x="1.5" y="295.2">RAHMEN-A3-DE / 02.2003 / hh</text>
<text x="405" y="295.3">CAD-Zeichnung</text>
</g>
</svg>
